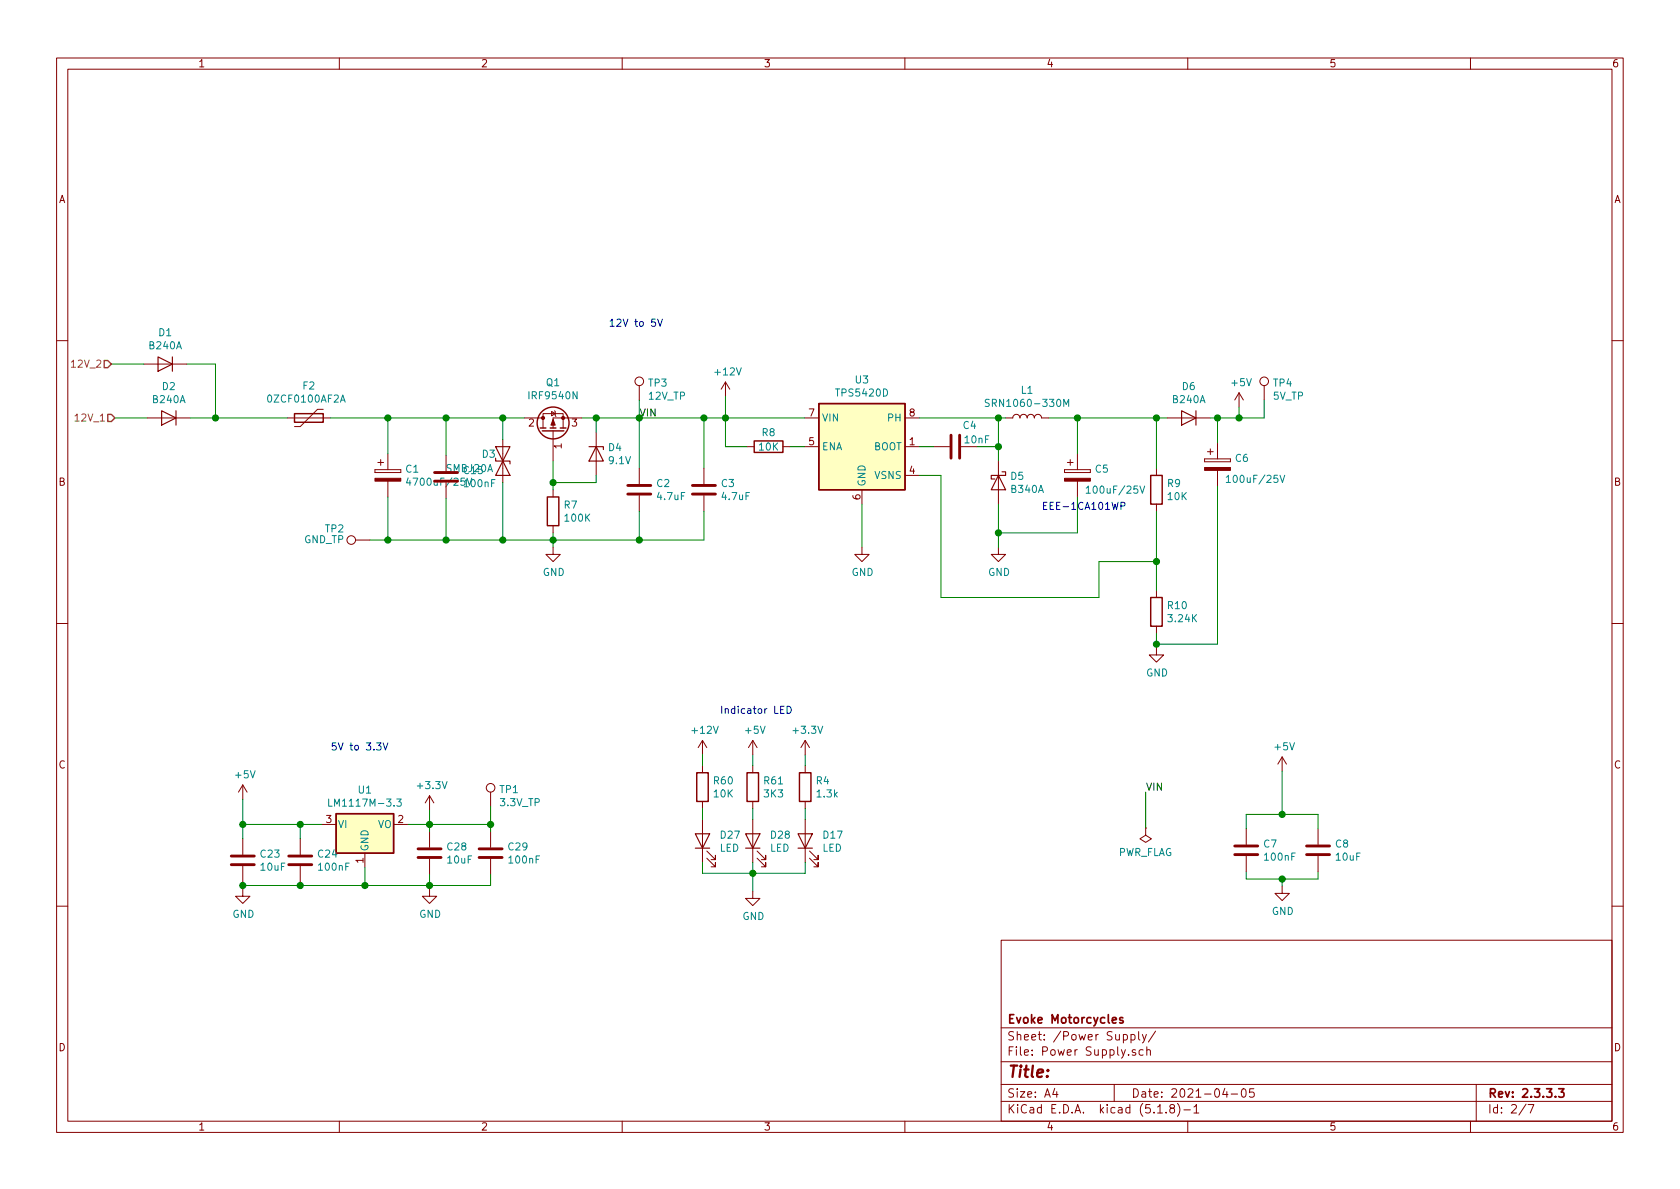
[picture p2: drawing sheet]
<svg xmlns="http://www.w3.org/2000/svg" width="297mm" height="210mm" viewBox="0 0 297 210" stroke-linecap="round" stroke-linejoin="round" font-family="sans-serif">
<g fill="none" stroke="#840000" stroke-width=".18">
<path d="M10 10.3h277v189.9h-277zM12 12.2h273v186.1h-273zM60 10.3v1.9M110 10.3v1.9M160 10.3v1.9M210 10.3v1.9M260 10.3v1.9M10 60.2h2M25.4 64.4h7.6M26 73.9h7.7M50.8 73.9h7.6M57.1 72.4h-1l-3 3h-1"/>
<path d="M88.9 77.7v7.6M92.7 73.9h3.3M96 73.9v-.8h3.6v2.6M96 73.9v1.8M97.5 72.8l.7 .3-.7 .4zM97.8 76.2v5.3M98 72.6l.2 .2v.7l.1 .2M102.9 73.9h-5.1v1.8M105.4 76.4v7.7M113 68.2v2.5M128.3 67.6l-.8 1.2M128.3 67.6v2.5"/>
<path d="M128.3 67.6l.7 1.2M132.1 79h1.2M138.4 79h1.3M142.2 73.9h2.6M142.2 79h2.6M160 73.9h2.6M160 79h2.6M165.1 79h2.8M169.9 79h2.8M177.8 73.9h1.3a.63 .63 0 0 1 .6-.6 .63 .63 0 0 1 .6 .6 .63 .63 0 0 1 .7-.6 .63 .63 0 0 1 .6 .6 .63 .63 0 0 1 .6-.6 .63 .63 0 0 1 .7 .6 .63 .63 0 0 1 .6-.6 .63 .63 0 0 1 .6 .6h1.3M206.4 73.9h7.6M213.5 79.9h1"/>
<path d="M214 79.4v1M215.3 78.4v2.7M219.1 69.5l-.8 1.2M219.1 69.5v2.5M219.1 69.5l.7 1.2M223.5 68.2v2.5M285 60.2h2M62.9 95.5h2.5M66.3 83.1v.5zM66.3 83.6h4.6zM66.3 83.1h4.6zM66.8 81.8h1"/>
<path d="M67.3 81.3v1M68.6 80.3v2.8M68.6 85.1v2.8M70.9 83.1v.5zM78.9 80.5v2.8M78.9 85.3v2.8M97.8 96.8v1.2h1.3l-1.3 1.3-1.3-1.3h1.3M97.8 86.6v1.3M97.8 93v1.2M113 82.8v2.8M113 87.6v2.8M124.5 82.8v2.8"/>
<path d="M124.5 87.6v2.8M152.4 96.8v1.2h1.3l-1.3 1.3-1.3-1.3h1.3M152.4 86.6v2.5M160 84.1h2.6M176.5 96.8v1.2h1.3l-1.3 1.3-1.2-1.3h1.2M176.5 81.5v7.6M188.2 83.1v.5zM188.2 83.6h4.6zM188.2 83.1h4.6zM188.7 81.8h1M189.2 81.3v1M190.5 80.3v2.8"/>
<path d="M190.5 85.1v2.8M192.8 83.1v.5zM204.5 82.8v1.3M204.5 89.1v1.3M213 81.1v.6zM213 81.7h4.6zM213 81.1h4.6zM215.3 83.2v2.8M217.6 81.1v.6zM10 110.3h2M204.5 114.5v1.3h1.2l-1.2 1.3-1.3-1.3h1.3M204.5 104.4v1.3"/>
<path d="M204.5 110.7v1.3M285 110.3h2M42.9 138.8v2.5M42.9 138.8l-.7 1.3M42.9 138.8l.8 1.3M124.2 130.9v2.6M124.2 135.4v1.2M124.2 130.9l-.8 1.3M124.2 130.9l.8 1.3M133.1 130.9l-.8 1.3M133.1 130.9v2.6M133.1 135.4v1.2"/>
<path d="M133.1 130.9l.8 1.3M142.4 130.9l-.8 1.3M142.4 130.9v2.6M142.4 135.4v1.2M142.4 130.9l.7 1.3M226.7 133.9l-.8 1.2M226.7 133.9v2.5M226.7 133.9l.8 1.2M42.9 157.2v1.3h1.3l-1.3 1.3-1.2-1.3h1.2M42.9 148.3v2.8M42.9 153.2v2.8M53.1 148.3v2.8"/>
<path d="M53.1 153.2v2.8M56.9 145.8h2.5M64.5 150.9v2.5M69.6 145.8h2.5M75.9 157.2v1.3h1.3l-1.3 1.3-1.2-1.3h1.2M75.9 140.7l-.7 1.3M75.9 140.7v2.6M75.9 147.1v2.8M75.9 151.9v2.8M75.9 140.7l.8 1.3M86.7 140.1v2.5M86.7 147.1v2.8"/>
<path d="M86.7 151.9v2.8M124.2 141.7v1.3M124.2 144.9v7.6M125 151.8l1.5 1.5v-.8v.8h-.8M125 150.5l1.5 1.5v-.7v.7h-.8M133.1 157.6v1.3h1.3l-1.3 1.2-1.3-1.2h1.3M133.1 141.7v1.3M133.1 144.9v7.6M133.9 151.8l1.5 1.5v-.8v.8h-.8M133.9 150.5l1.5 1.5v-.7v.7h-.8M142.4 141.7v1.3M142.4 144.9v7.6"/>
<path d="M143.1 151.8l1.6 1.5v-.8v.8h-.8M143.1 150.5l1.6 1.5v-.7v.7h-.8M202.6 146.4v1.3l1 .6-1 .7-1.1-.7 1.1-.6M202.6 146.4h.1M220.3 146.6v2.7M220.3 151.4v2.8M226.7 156.7v1.3h1.3l-1.3 1.3-1.3-1.3h1.3M233 146.6v2.7M233 151.4v2.8M10 160.2h2M177 166.3h108v32h-108zM285 160.2h2"/>
<path d="M60 198.3v1.9M110 198.3v1.9M160 198.3v1.9M177 194.8h108M177 191.8h108M177 187.8h108M177 181.8h108M186.5 192.5l-.4 1h1M186.8 193v1M197 191.8v3M200 183l.4-.1 .3 .3-.1 .6h-.6M200 182.9v1.5"/>
<path d="M200.8 185.7a.37 .37 0 0 0-.6 .1l.1 .2 .5 .2v.1l-.2 .3-.4-.1M201.3 182.4v1.3l.2 .2M202 182.9l.3 1M202.1 185.7l-.4-.1-.3 .3 .1 .6 .2 .1 .4-.1M202.7 182.9l-.5 1.4-.2 .1M202.8 185.7a.37 .37 0 0 1 .6 .1v.8M202.8 185.1v1.5M204.3 182.3l-1.3 2M204.7 196.8h.8M206.2 196.7v.1M207.1 196l-.3-.3 .2-.3a.48 .48 0 0 1 .6 .1l-.1 .4a.52 .52 0 0 0-.6 .2 .52 .52 0 0 0 .1 .6l.4 .1 .2-.1 .1-.4-.3-.3M208.2 195.1a1.71 1.71 0 0 1 0 2.3"/>
<path d="M209.3 196.3h1.2M210 198.3v1.9M211.1 195.8l.4-.5v1.5M211.1 196.8h.9M216.6 192.5l-.4 1h.9M216.9 193v1M217.7 193.5h1.1M219.6 192.7l.4-.2a.94 .94 0 0 1 0 1.5 .82 .82 0 0 1-.4-1.3zM221.7 192.5h-.7l-.1 .7 .2-.1 .5 .1 .2 .2-.1 .5-.2 .1-.6-.1M260 198.3v1.9M261 191.8v6.5M269.8 195.2l-1.2 2"/>
<path d="M270.2 195.3h1l-.6 1.5"/>
<circle cx="113" cy="67.4" r=".76"/>
<circle cx="223.5" cy="67.4" r=".76"/>
<circle cx="62.1" cy="95.5" r=".76"/>
<circle cx="86.7" cy="139.3" r=".76"/>
</g>
<path d="M198.5 180l-.3-.1-.2 .2v.3l.5 .1v.3h-.5M275.6 192.5h.9l-.5 .6 .5 .1v.7l-.3 .1-.6-.1" fill="none" stroke="#840000" stroke-width=".3"/>
<g fill="none" stroke="#840000" stroke-width=".51">
<path d="M168.1 77v4M169.7 77v4M76.8 85.1h4.1M76.8 83.6h4.1M111 87.4h4.1M111 85.8h4.1M122.4 87.4h4.1M122.4 85.8h4.1M40.9 152.9h4.1M40.9 151.4h4.1M51.1 152.9h4M51.1 151.4h4"/>
<path d="M73.9 151.6h4.1M73.9 150.1h4.1M84.7 151.6h4.1M84.7 150.1h4.1M218.3 151.1h4.1M218.3 149.6h4.1M231 151.1h4.1M231 149.6h4.1"/>
</g>
<g fill="none" stroke="#840000" stroke-width=".25">
<path d="M52.1 73.1h5v1.6h-5zM95.5 75.7h1M95.9 76.2h3.8M97.3 75.7h1M99.1 75.7h1M133.3 78h5.1v2h-5.1zM144.8 71.4h15.2v15.2h-15.2zM96.8 87.9h2v5.1h-2zM203.5 84.1h2v5h-2zM203.5 105.7h2v5h-2zM123.2 136.6h2v5.1h-2zM132.1 136.6h2v5.1h-2z"/>
<path d="M141.4 136.6h2v5.1h-2zM59.4 143.9h10.2v7h-10.2z"/>
<circle cx="97.8" cy="74.8" r="2.82"/>
</g>
<g fill="#840000" stroke="#840000" stroke-width=".18">
<path d="M188.2 84.6h4.6v.5h-4.6z"/>
<path d="M213 82.7h4.6v.5h-4.6z"/>
<path d="M97.8 74.2l.4 1h-.8z"/>
<path d="M66.3 84.6h4.6v.5h-4.6z"/>
<circle cx="99.6" cy="73.9" r=".28"/>
<circle cx="96" cy="73.9" r=".28"/>
</g>
<path d="M47.4 70l.2-.2a.67 .67 0 0 1 .4 .7 .67 .67 0 0 1-.4 .6l-.2-.1-.1-.4zM174.9 70.7l-.5-.1-.2 .1v.4l.6 .2 .1 .3-.2 .3-.5-.1M188.1 71.9v-1.3l.4 .9 .5-.9v1.3M72.2 84.5l-.3 .9h.7M192 86.3l.4-.4v1.3M192 87.2h.8M201.5 85.9l.5 1.3 .4-1.3M216.8 84.4l.4-.4v1.3M216.8 85.3h.8M226.3 84l.4 1.3 .5-1.3M58.1 141.3v1.3h.6M70.2 141.3h.7l-.4 .5 .4 .1v.5l-.2 .2-.5-.2" fill="none" stroke="#008484" stroke-width=".18"/>
<g fill="#ffffc2" stroke="#ffffc2" stroke-width=".18">
<path d="M59.4 143.9h10.2v7h-10.2z"/>
<path d="M144.8 71.4h15.2v15.2h-15.2z"/>
</g>
<g fill="none" stroke="#840000" stroke-width=".2">
<path d="M27.9 63.1l2.6 1.3-2.6 1.3zM28.6 72.6l2.5 1.3-2.5 1.3zM30.5 63.1v2.6M31.1 72.6v2.6M87.6 79h2.6l-1.3 2.5zM104.1 79h2.6v.5M105.4 79l1.3 2.5h-2.6zM208.9 72.6l2.6 1.3-2.6 1.3zM211.5 72.6v2.6M87.6 81v.5h2.6v.5M88.9 81.5l1.3 2.6h-2.6zM176.5 84.1l1.3 2.5h-2.5z"/>
<path d="M177.2 83.4h.6v.7h-2.5v.6h.6M122.9 147.4h2.6l-1.3 2.6zM122.9 150h2.6M131.8 147.4h2.6l-1.3 2.6zM131.8 150h2.6M141.1 147.4h2.5l-1.2 2.6zM141.1 150h2.5"/>
</g>
<g fill="none" stroke="#008400" stroke-width=".18">
<path d="M19.7 64.4h5.7M20.3 73.9h5.7M33 64.4h5.1v9.5M33.7 73.9h17.1M58.4 73.9h34.3M68.6 73.9v6.4M78.9 73.9v6.6M88.9 73.9v3.8M102.9 73.9h39.3M105.4 73.9v2.5M113 70.7v12.1M124.5 73.9v8.9"/>
<path d="M128.3 70.1v8.9h3.8M139.7 79h2.5M162.6 73.9h15.2M162.6 79h2.5M172.7 79h3.8M176.5 73.9v7.6M185.4 73.9h21M190.5 73.9v6.4M204.5 73.9v8.9M215.3 73.9v4.5M219.1 72v1.9M223.5 70.7v3.2h-9.5"/>
<path d="M68.6 87.9v7.6M78.9 88.1v7.4M88.9 85.3v10.2M97.8 81.5v5.1M97.8 94.2v2.6M105.4 84.1v1.2h-7.6M113 90.4v5.1M124.5 90.4v5.1h-59.1M152.4 89.1v7.7M162.6 84.1h3.8v21.6h27.9v-6.4h10.2M176.5 89.1v7.7M190.5 87.9v6.3h-14"/>
<path d="M204.5 90.4v14M215.3 86v27.9h-10.8M204.5 112v2.5M124.2 133.5v1.9M133.1 133.5v1.9M142.4 133.5v1.9M226.7 136.4v7.6M42.9 141.3v7M42.9 156v1.2M42.9 145.8h14M53.1 145.8v2.5M53.1 156v.6"/>
<path d="M64.5 153.4v3.2M72.1 145.8h14.6M75.9 143.3v3.8M75.9 154.7v2.5M86.7 142.6v4.5M86.7 154.7v1.9h-43.8M124.2 152.5v1.9h18.2v-1.9M124.2 143v1.9M133.1 143v1.9M133.1 152.5v5.1M142.4 143v1.9M202.6 140.1v6.3"/>
<path d="M220.3 146.6v-2.6h12.7v2.6M220.3 154.2v1.2h12.7v-1.2M226.7 155.4v1.3"/>
</g>
<path d="M18.4 63.7h.6l.7 .7-.7 .6h-.6zM19 73.3h.7l.6 .6-.6 .6h-.7z" fill="none" stroke="#848400" stroke-width=".25"/>
<path d="M115.8 56.4h-.5l-.1 .6 .5-.1 .2 .3v.3l-.2 .2-.5-.1M116.3 56.4l.4 1.3 .4-1.3M198.2 89.5l.7-.1v-.5l-.2-.1h-.5v1.3M66.6 131.4h.8l-.4 .4 .3 .2 .1 .4-.3 .2-.5-.1M67.7 131.4l.4 1.2 .5-1.2M138.6 124.9h-.6v1.3h.6M139.2 124.9a.64 .64 0 0 1 .7 .6 .64 .64 0 0 1-.7 .7z" fill="none" stroke="#0000c2" stroke-width=".18"/>
<g fill="#008400" stroke="#008400" stroke-width=".25">
<circle cx="97.8" cy="95.5" r=".51"/>
<circle cx="226.7" cy="144" r=".51"/>
<circle cx="226.7" cy="155.4" r=".51"/>
<circle cx="176.5" cy="94.2" r=".51"/>
<circle cx="97.8" cy="85.3" r=".51"/>
<circle cx="133.1" cy="154.4" r=".51"/>
<circle cx="204.5" cy="73.9" r=".51"/>
<circle cx="38.1" cy="73.9" r=".51"/>
<circle cx="75.9" cy="156.6" r=".51"/>
<circle cx="68.6" cy="95.5" r=".51"/>
<circle cx="78.9" cy="73.9" r=".51"/>
<circle cx="204.5" cy="99.3" r=".51"/>
<circle cx="219.1" cy="73.9" r=".51"/>
<circle cx="78.9" cy="95.5" r=".51"/>
<circle cx="88.9" cy="73.9" r=".51"/>
<circle cx="113" cy="73.9" r=".51"/>
<circle cx="42.9" cy="156.6" r=".51"/>
<circle cx="204.5" cy="113.9" r=".51"/>
<circle cx="113" cy="95.5" r=".51"/>
<circle cx="64.5" cy="156.6" r=".51"/>
<circle cx="176.5" cy="79" r=".51"/>
<circle cx="88.9" cy="95.5" r=".51"/>
<circle cx="124.5" cy="73.9" r=".51"/>
<circle cx="53.1" cy="145.8" r=".51"/>
<circle cx="215.3" cy="73.9" r=".51"/>
<circle cx="176.5" cy="73.9" r=".51"/>
<circle cx="53.1" cy="156.6" r=".51"/>
<circle cx="68.6" cy="73.9" r=".51"/>
<circle cx="42.9" cy="145.8" r=".51"/>
<circle cx="128.3" cy="73.9" r=".51"/>
<circle cx="86.7" cy="145.8" r=".51"/>
<circle cx="105.4" cy="73.9" r=".51"/>
<circle cx="75.9" cy="145.8" r=".51"/>
<circle cx="190.5" cy="73.9" r=".51"/>
</g>
<text font-size="2.8" fill="#840000" x="178" y="190.5">Title:</text>
<g font-size="2.1" fill="#840000">
<text x="178" y="184">Sheet: /Power Supply/</text>
<text x="178" y="181">Evoke Motorcycles</text>
<text x="178" y="186.7">File: Power Supply.sch</text>
<text x="178" y="196.9">KiCad E.D.A. kicad (5.1.8)-1</text>
<text x="178" y="194.1">Size: A4</text>
<text x="200" y="194.1">Date: 2021-04-05</text>
<text x="263" y="194.1">Rev: 2.3.3.3</text>
<text x="263" y="196.9">Id: 2/7</text>
</g>
<g font-size="1.8" fill="#840000">
<text x="35" y="11.9">1</text>
<text x="85" y="11.9">2</text>
<text x="135" y="11.9">3</text>
<text x="185" y="11.9">4</text>
<text x="235" y="11.9">5</text>
<text x="285" y="11.9">6</text>
<text x="10.4" y="35.9">A</text>
<text x="285.4" y="35.9">A</text>
<text x="93.5" y="75.4">2</text>
<text x="101.1" y="75.4">3</text>
<text x="143" y="73.7">7</text>
<text x="160.8" y="73.7">8</text>
<text x="99.3" y="79.3" transform="rotate(-90 99.3 79.3)">1</text>
<text x="143" y="78.7">5</text>
<text x="160.8" y="78.7">1</text>
<text x="160.8" y="83.8">4</text>
<text x="10.4" y="85.9">B</text>
<text x="152.1" y="88.4" transform="rotate(-90 152.1 88.4)">6</text>
<text x="285.4" y="85.9">B</text>
<text x="10.4" y="135.9">C</text>
<text x="285.4" y="135.9">C</text>
<text x="57.7" y="145.5">3</text>
<text x="70.4" y="145.5">2</text>
<text x="64.3" y="152.6" transform="rotate(-90 64.3 152.6)">1</text>
<text x="10.4" y="185.9">D</text>
<text x="285.4" y="185.9">D</text>
<text x="35" y="199.9">1</text>
<text x="85" y="199.9">2</text>
<text x="135" y="199.9">3</text>
<text x="185" y="199.9">4</text>
<text x="235" y="199.9">5</text>
<text x="285" y="199.9">6</text>
</g>
<g font-size="1.8" fill="#008484">
<text x="28.1" y="59.5">D1</text>
<text x="26.5" y="61.8">B240A</text>
<text x="27.1" y="71.3">B240A</text>
<text x="28.7" y="69">D2</text>
<text x="47.9" y="71.2">0ZCF0100AF2A</text>
<text x="53.6" y="68.9">F2</text>
<text x="93.8" y="70.6">IRF9540N</text>
<text x="96.6" y="68.3">Q1</text>
<text x="114.7" y="68.4">TP3</text>
<text x="114.7" y="70.7">12V_TP</text>
<text x="126.6" y="66.4">+12V</text>
<text x="148.1" y="70.1">TPS5420D</text>
<text x="151.3" y="67.8">U3</text>
<text x="175.3" y="72">SRN1060-330M</text>
<text x="180.6" y="69.6">L1</text>
<text x="207.4" y="71.3">B240A</text>
<text x="209.1" y="69">D6</text>
<text x="217.9" y="68.3">+5V</text>
<text x="225.1" y="70.7">5V_TP</text>
<text x="225.2" y="68.4">TP4</text>
<text x="134.8" y="77.1">R8</text>
<text x="145.3" y="74.5">VIN</text>
<text x="157" y="74.5">PH</text>
<text x="170.3" y="75.9">C4</text>
<text x="71.8" y="83.6">C1</text>
<text x="78.9" y="83.5">SMBJ20A</text>
<text x="82.1" y="83.8">C15</text>
<text x="85.3" y="80.9">D3</text>
<text x="107.6" y="79.8">D4</text>
<text x="107.7" y="82.1">9.1V</text>
<text x="134.3" y="79.7">10K</text>
<text x="145.3" y="79.6">ENA</text>
<text x="154.4" y="79.6">BOOT</text>
<text x="170.7" y="78.4">10nF</text>
<text x="193.7" y="83.6">C5</text>
<text x="218.5" y="81.7">C6</text>
<text x="72.7" y="85.9">4700uF/25V100nF</text>
<text x="99.8" y="89.9">R7</text>
<text x="116.2" y="86.1">C2</text>
<text x="116.3" y="88.4">4.7uF</text>
<text x="127.6" y="86.1">C3</text>
<text x="127.8" y="88.4">4.7uF</text>
<text x="153" y="86.1" transform="rotate(-90 153 86.1)">GND</text>
<text x="154.7" y="84.7">VSNS</text>
<text x="178.7" y="84.9">D5</text>
<text x="178.9" y="87.2">B340A</text>
<text x="192.8" y="87.3">100uF/25V</text>
<text x="206.5" y="86.1">R9</text>
<text x="206.5" y="88.4">10K</text>
<text x="217.6" y="85.4">100uF/25V</text>
<text x="57.5" y="94.2">TP2</text>
<text x="100" y="92.2">100K</text>
<text x="53.7" y="96.1">GND_TP</text>
<text x="96" y="101.8">GND</text>
<text x="150.6" y="101.8">GND</text>
<text x="174.7" y="101.8">GND</text>
<text x="206.5" y="107.7">R10</text>
<text x="206.7" y="110">3.24K</text>
<text x="202.6" y="119.6">GND</text>
<text x="122.5" y="129.8">+12V</text>
<text x="131.9" y="129.8">+5V</text>
<text x="140.4" y="129.8">+3.3V</text>
<text x="41.7" y="137.6">+5V</text>
<text x="225.5" y="132.7">+5V</text>
<text x="59" y="142.6">LM1117M-3.3</text>
<text x="63.4" y="140.3">U1</text>
<text x="74" y="139.5">+3.3V</text>
<text x="88.4" y="140.3">TP1</text>
<text x="88.5" y="142.6">3.3V_TP</text>
<text x="126.3" y="138.7">R60</text>
<text x="126.3" y="141">10K</text>
<text x="135.2" y="138.7">R61</text>
<text x="135.2" y="141">3K3</text>
<text x="144.3" y="138.7">R4</text>
<text x="144.5" y="141">1.3k</text>
<text x="59.7" y="146.4">VI</text>
<text x="66.8" y="146.4">VO</text>
<text x="127.5" y="148.3">D27</text>
<text x="136.3" y="148.3">D28</text>
<text x="145.6" y="148.3">D17</text>
<text x="223.5" y="149.9">C7</text>
<text x="236.2" y="149.9">C8</text>
<text x="46.1" y="151.7">C23</text>
<text x="46.2" y="154">10uF</text>
<text x="56.3" y="151.7">C24</text>
<text x="56.5" y="154">100nF</text>
<text x="65.2" y="150.6" transform="rotate(-90 65.2 150.6)">GND</text>
<text x="79.1" y="150.4">C28</text>
<text x="79.2" y="152.7">10uF</text>
<text x="89.9" y="150.4">C29</text>
<text x="90.1" y="152.7">100nF</text>
<text x="127.2" y="150.6">LED</text>
<text x="136.1" y="150.6">LED</text>
<text x="145.4" y="150.6">LED</text>
<text x="197.6" y="151.4">PWR_FLAG</text>
<text x="223.7" y="152.2">100nF</text>
<text x="236.3" y="152.2">10uF</text>
<text x="224.9" y="161.8">GND</text>
<text x="41.1" y="162.3">GND</text>
<text x="74.1" y="162.3">GND</text>
<text x="131.3" y="162.7">GND</text>
</g>
<g font-size="1.8" fill="#0000c2">
<text x="107.6" y="57.8">12V to 5V</text>
<text x="184.1" y="90.2">EEE-1CA101WP</text>
<text x="127.3" y="126.2">Indicator LED</text>
<text x="58.4" y="132.7">5V to 3.3V</text>
</g>
<g font-size="1.8" fill="#848400">
<text x="13.1" y="65">12V_2</text>
<text x="13.7" y="74.5">12V_1</text>
</g>
<g font-size="1.8">
<text x="113" y="73.7">VIN</text>
<text x="202.6" y="139.8">VIN</text>
</g>
</svg>
